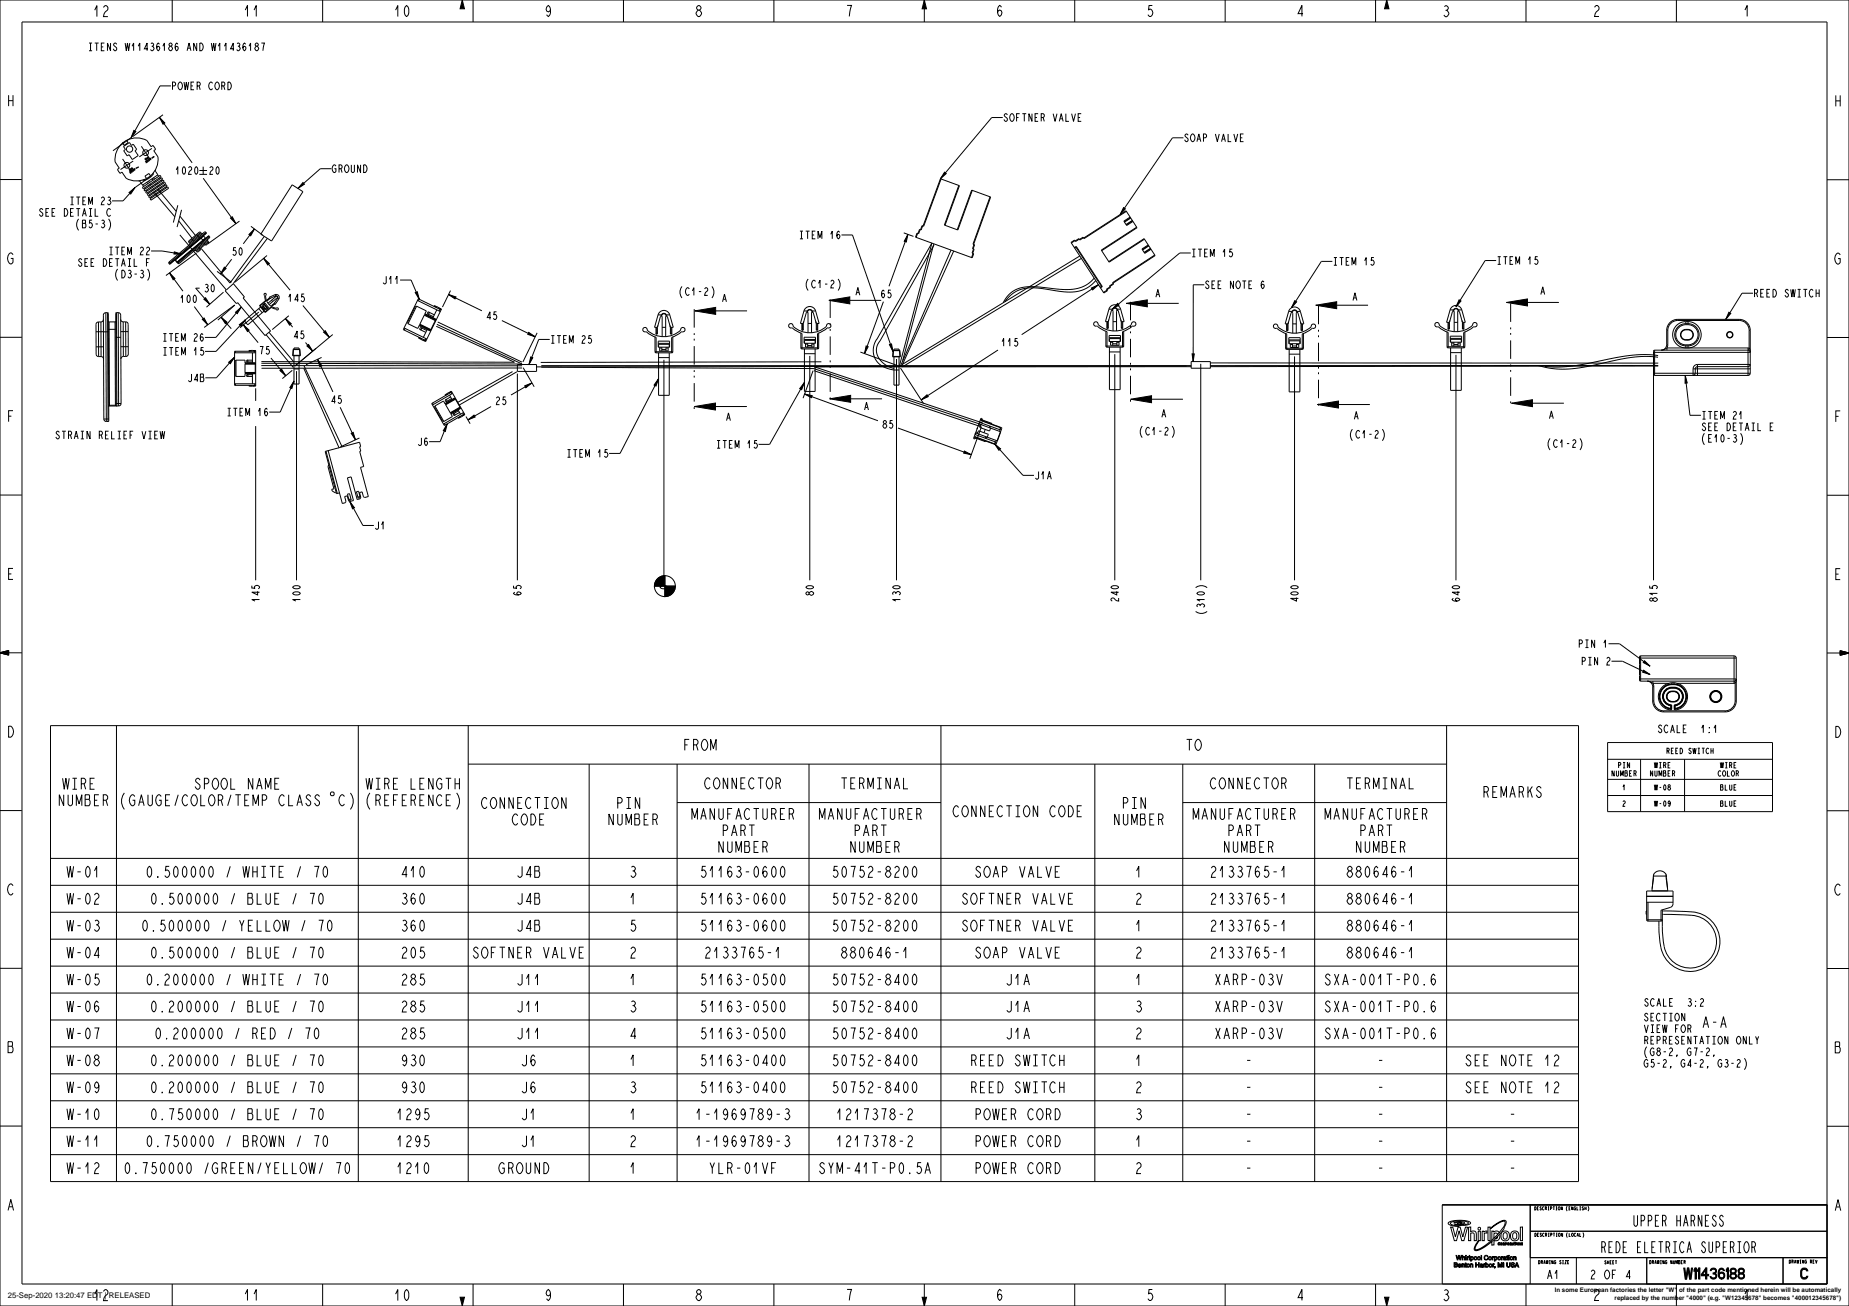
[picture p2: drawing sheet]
<svg xmlns="http://www.w3.org/2000/svg" width="841mm" height="594mm" viewBox="0 0 841 594" stroke-linecap="round" stroke-linejoin="round" font-family="sans-serif">
<g fill="none" stroke="#000" stroke-width=".45">
<path d="M210 0l1 4h-2zM631 0l1 4h-2zM0 0h841v594h-841zM78 0v10M119 20h1v3M147 0v10M215 0v10M284 0v10M352 0v10M420 0v10M420 0l1 4h-2zM489 0v10"/>
<path d="M557 0v10M626 0v10M694 0v10M762 0v10M78 39h-5l-13 24-9 6M61 59l1 1-2 3zM73 53l2 3-1 1zM73 53l14 21M74 52l-14 10M456 53h-5l-23 28M56 72l4 6M56 65a10 10 0 0 0-4 9l2 2-1 1 1 1 1 1v-1l2 3a10 10 0 0 0 10 0"/>
<path d="M56 65h.1M56 67l3-2 1 1h1l1 2-1 1 2 2-3 2-1-3-1 1-2-2 1-1zM58 64a10 10 0 0 1 9 0l2 3 1-1v1l1 1-1 1 2 2a10 10 0 0 1-4 9M58 64v1l-2 1v-1M58 64l-2 1M58 64h-1M59 77h1M59 77h.1M59 78h.1M59 79h.1M59 78v1M60 77h-1"/>
<path d="M60 77h.1M60 78l-1 1M60 78h.1M60 76l1 1M60 76v1M60 77l-1 1M60 77v1M60 78h1M60 77h1M61 73l-6 4M61 77h.1M61 78h.1"/>
<path d="M61 77v1M62 76h.1M63 76h-1M64 67l4 5M66 72h.1M66 72v1M66 73v1M66 74h.1M66 73h.1M66 72l1 1M66 73h1M66 72h1"/>
<path d="M67 72h.1M67 73h.1M67 72h-1M67 73l-1 1h1M67 73v1M67 72v1M67 74h.1M67 71v1M67 71h.1M67 71l1 1zM67 73h1M68 73h.1"/>
<path d="M68 72l-1 1M68 72h.1M68 72v1M68 72l1 1-1-1M68 80l-1 1M68 80v-1l-2 1 1 1M69 72l1-1zM69 80l-8 5-5 6h-5M69 67l-6 4M69 79h.1M69 79h1M70 79h.1"/>
<path d="M70 79l-4 3M71 77l1 3M72 80h.1M72 80l-7 4M91 78h3M91 79h3M92 76v3M95 76h1h1l-2 3h2M99 76l1 1-1 2-1-1zM151 77h-5l-11 9M430 78v1l-2 2zM538 63h-5l-24 35"/>
<path d="M0 82h10M59 88l2-3-2 3zM62 87h.1M63 82l2 3M65 85l8-5-8 6zM65 82h1M65 82h.1M65 86l9-5-8 6zM66 82h.1M66 82h-1M66 85v1M66 87l8-5 1 1-8 5z"/>
<path d="M66 87h1M67 83v1M67 88l8-5v1l-8 5zM67 88h.1M68 82v1M68 89l8-5v1l-8 5zM68 84v1M68 89h.1M68 90l8-5 1 1-8 5zM68 85l1 1M68 84h1M69 90h.1"/>
<path d="M69 86v1M69 81l1 1M69 85h.1M70 87v1M70 81h.1M70 86h.1M70 83h.1M70 88l10 11M70 88l1 1M71 87h.1M71 84h.1M71 82v1"/>
<path d="M71 88h.1M71 83l1 1M71 85h1M72 86l8 10M72 86h.1M72 84v1M73 81h.1M73 87h.1M73 85v1M73 82h1M74 86v1M74 83h.1"/>
<path d="M75 84h.1M75 85h1M81 93l-2 8M82 98l7 9M83 95l-2 8M92 81l15 21M105 99h1l1 3zM133 84l5 3-14 23-5-3zM138 83v1l-3 2zM428 81l8 3-6 18M428 81l-8 22M428 81l-8 22h-1v1"/>
<path d="M436 84l-6 18 6 3 6-18M450 90l-7 21v2M511 94l1 1-3 3zM512 96l-19 13v-1l-2 1M514 99l-3 2 1 2 3-2M514 99l-3 2M831 82h10M69 114h5l9 2M77 120h.1M77 119v1M77 119l1 1M79 115l4 1h-4z"/>
<path d="M79 118h1M80 118l1 2M80 118l1 1M81 120h1M81 119l1 1M81 100l6 8M82 107l21 25h-1l6 6 13 15 2-2-12-15v-1l-5-6M86 110v1M86 111h.1M87 109l1 1M88 114h1M89 114h.1"/>
<path d="M89 115l-14 10M89 107l2 2M90 112l1 2h-2M91 110l1 1M91 106l-5 4M91 106h1M91 108l1 1M92 106h.1M92 106l-6 5M93 107h.1M93 107l-13 11M93 107v1"/>
<path d="M93 108h1M93 108l-13 11M94 106h-1l-16 13M94 106l-17 14M94 106h.1M94 110l-5 4M94 110h1M95 109l-1 1M95 110l-1 2-1-2M95 110l-6 4M95 107l-14 12M95 107v1"/>
<path d="M95 108l-13 12M95 108l-14 12M105 118l-5 7M109 101l-15 10M113 107l3-3-2 3zM114 103l5 4M116 104l-5 7M120 118l3 2-1 1zM120 118l12 14M120 108l-15 21-13-16M121 116l-14 12M122 108l-16 21"/>
<path d="M383 107h5l18 53M411 106l4 2M413 107l-1 3h-1zM413 107l-9 23M417 106v2M419 104l-3 4 26 9 1-4M420 103l-2 3M425 111l-14 53M425 111l-26 46v3l1 4 3 2 4 2M433 114l-23 53M434 114l-24 53M435 104l7-18 9 4-8 21"/>
<path d="M443 115l-1 2M443 111l-1 4M489 109l-2 2M489 112h1M489 112v1M489 112l12 19M490 112l-1 1M490 112l11 18M491 109l-4 1 15 23 3-3M491 116l-80 50M492 117l-82 50M493 108l-4 2"/>
<path d="M493 108l19-12 5 8-16 10M504 119l16-10 5 7-19 13M515 100l-3 2M517 103l-16 11 3 5 17-10M522 111l-3 2 2 2 3-2M522 112l-2 2M523 112l-3 2M523 113l-3 2M523 113l-2 2M525 116l-19 13-1 1M542 115h-5l-31 26M606 119h-5l-14 21"/>
<path d="M681 118h-5l-14 22M77 124l3 3h-1zM77 124l6 8M88 139l6 9M91 131h-2l6 7M93 136v-1l2 3zM99 123l6 5M102 133l-8 7M102 122h1l-3 3zM106 129l-3 3M110 140l-12 13h-5M118 139l3-2-1-3 1-1a6 6 0 0 0 6 7l-1 1-3-1-3 2"/>
<path d="M118 139l2 3M118 139h.1M118 139l3 3M119 140l-8 6 2 2 7-6M120 139v1M120 140h.1M120 139l-1 1 1 1 2-1-1-2-2 1 2 2M120 139l-1 1M120 138l2 2M121 137l-3 2M122 136h-1M122 136v1"/>
<path d="M123 135l-2 1M123 136h-1M123 136h-2M123 136h.1M123 140l-2 2M124 137h.1M124 139h.1M125 138l1-2-4 3M125 138l-1 1M125 138h.1M125 134a1.4 1.4 0 0 1 2 0 1.4 1.4 0 0 1 0 2M125 134l-3 1 1 1"/>
<path d="M125 134l1 1M125 135h.1M125 135l-2 1M125 135l-3 3M126 135h.1M126 135h-1M126 135v1M126 135l1 1M127 136l-2 2M138 139l12 14M182 127h5l4 9-1 1M189 133h1l1 3z"/>
<path d="M189 139l-4 8h1M189 139l-3 8M189 139l5 2-1 2 5 2M190 137l10 5M197 139l2 1M197 139h.1M198 139h-1M198 139h.1M198 139l1 1M199 140v-1l1 2M199 140l2 1-7 14-3-1M204 134l3 1v1z"/>
<path d="M204 134l15 7M205 132l-4 8M377 137l10-2v3zM387 137h14M402 137l-9 24M496 131l4-1-3 2zM498 127a17 17 0 0 1-17 4 33 33 0 0 0-19 1l-3 2-3 4M498 128a17 17 0 0 1-18 4 26 26 0 0 0-18 0l-2 2-3 3M500 130l-35 22M501 131h.1M501 130v1M501 130l-1 1"/>
<path d="M504 132l-2 1M506 129l-3 3M508 138l1 1-3 2zM512 138l10-2v4zM522 138h14M548 130h-5v34M589 137h1l-3 3zM598 139l10-2v3zM608 139h14M664 136l1 1-3 3zM685 138l10-2v3zM695 138h14"/>
<path d="M797 133h-5l-7 12M0 153h10M44 151h5M45 146l-1 2v13l1 1M45 146v16M46 146v16M46 146h-1M47 145l-1 1M47 158h-3M48 142l-1 1v48M48 142v50M49 142v50"/>
<path d="M49 142h-1M49 146h1M50 146v39M52 146v39M52 146h-2M53 146h-1M53 150h-4M53 142v43v-1M53 142v42M54 142l1 1v41M54 142v43M54 142h-1"/>
<path d="M55 145l1 1M55 153h-2M56 146v16M57 146l1 2v13l-1 1M57 146v16M57 146h-1M58 151h-3M58 158h-3M92 145h1l1 3zM99 146l8-7-14 10M101 144l2 3zM101 144l4 6"/>
<path d="M107 160h.1M107 142l3-2-2 3zM109 148l3-3-2 3zM111 148l2 2v1zM111 148l6 8M112 145l-14 15h-5M113 160h.1M113 160h1M113 159v1M113 159h3v17h-3M114 159v1M115 159l1 1"/>
<path d="M116 160h.1M116 160h-9v15h9M118 140l1 2M118 142l-9 7M120 142h1M120 140l1 1M121 140l-1 1M121 152l12 15M122 151l12 14M130 145l2 2v1zM130 145l3 4M131 144l-7 6"/>
<path d="M133 159v3M133 159h1M134 159h-1M134 159l-1 3M134 159h.1M134 159h2M134 159v-1h2v1M136 159h.1M136 159v3M136 159l1 3M139 156l3 4M140 157l2 3z"/>
<path d="M147 151l1-1 2 3zM151 152l-17 14M184 149l10 5M184 149v1M186 147l4 2 1-1 5 2M187 143h.1M187 142v1M190 154h1M190 154h2M191 153l-1 1M191 148l5 2M191 153v1"/>
<path d="M191 147l5 3M191 149l1 1h-1M192 154h-1M193 155h1M193 143l5 3M193 143l5 2M194 154l-1 1h-1M194 150l-3-1v1l3 1M194 150l-1 3M195 142v1M196 150h.1M198 143l-3-1-1 1 3 1"/>
<path d="M198 146l-5-3-2 5 5 2M198 145h.1M198 145v1M198 145l-2 5M198 148l36 17-115-1M199 141l-2 3M199 148l38 18-118-1M199 146l38 19M200 140l1 1M200 141h.1M201 141l-11-5-7 14 11 5M228 146l15 7"/>
<path d="M240 151l3 2-3-1zM244 151l-6 14M250 154h-5l-4 12M298 160h.1M298 153v7M298 160h8M298 149v3M299 152h-1M299 149v3M299 152h.1M299 149v3h-1M299 148v1"/>
<path d="M299 143a2.8 2.8 0 0 1 3-2 2.8 2.8 0 0 1 3 2M299 143l-1 6h1M299 143h2M299 155h6v3h-6zM299 156h6M300 158v-1h4v1M300 158v2h4v-2M300 158h1M301 144v9M301 144l-2 5M301 143h.1M301 143h1h1"/>
<path d="M301 143v1M301 158v2M301 159h2M301 149h2M303 143v1M303 158v2M303 158h1M303 143h.1M303 143h2M305 143l1 6h-1M305 148v1M305 149l-2-5v9"/>
<path d="M305 149v3h1M305 152h.1M305 152h1M305 149v3M305 153v8M306 153l4-2a1.1 1.1 0 0 0 2 0 1.1 1.1 0 0 0-1-2 1.1 1.1 0 0 0-1 1 11 11 0 0 1-16-1 1.1 1.1 0 0 0-2 1 1.1 1.1 0 0 0 2 1l4 2v7M306 149v3M306 160h-8M306 153v7M316 141l10-1v3zM326 141h14M364 158l1 1"/>
<path d="M364 151v7M364 158h8M365 147v3M365 159v-7l-5-3a1.1 1.1 0 0 1-1 0 1.1 1.1 0 0 1 0-2 1.1 1.1 0 0 1 2 1 11 11 0 0 0 16-1 1.1 1.1 0 0 1 1 2 1.1 1.1 0 0 1-2 0l-4 3v7M365 159h7M365 150h.1M366 146l-1 1M366 141a2.8 2.8 0 0 1 2-2 2.8 2.8 0 0 1 3 2M366 141l-2 6h1M366 141h1M366 153h5v3h-5zM366 154h5"/>
<path d="M366 159v19h5v-19M366 155h5v1M366 156v2h4v-2M366 156h1M367 142l1 9M367 142l-2 5M367 141v1M367 141h1h1M367 156v2M367 157h2M367 142h.1M367 142l1-1 1 1"/>
<path d="M368 147h1M369 142h.1M369 156v2M369 156h1M369 141v1M369 141l1 1M369 141h2M369 142l2 5M369 142v9M371 141l2 6h-2M371 146v1M371 147v3h1"/>
<path d="M371 150h1M372 150h.1M372 147v3M372 158v1M372 151v7M394 157l1 1-2 3zM399 154l25-43-15 56M399 154l-2 5 1 3 1 2 4 3 6 1M405 157l1-1v4zM406 159v3M406 159h.1M406 159h3"/>
<path d="M407 159h2M409 159h.1M409 159v3M409 159l1 3M454 159l-35 23M503 157l1 1M503 151v6M503 157h8M503 146v3M504 158v-7l-5-3a1.1 1.1 0 0 1-2 0 1.1 1.1 0 0 1 1-1 1.1 1.1 0 0 1 1 1 11 11 0 0 0 17-2 1.1 1.1 0 0 1 1 2 1.1 1.1 0 0 1-2 0l-4 3v7M504 149h-1M504 146v3"/>
<path d="M504 149h.1M504 146v3h-1M504 145v1M504 141a2.8 2.8 0 0 1 3-2 2.8 2.8 0 0 1 3 2M504 141l-1 5h1M504 141h2M504 154h6M504 153h6v2h-6zM505 155v-1h4v1M505 158v19h4v-19M505 155v2h4v-2M505 156h1"/>
<path d="M506 141v10M506 141l-2 5M506 141h.1M506 141l1-1 1 1M506 155v2M506 156h2M506 146h2M508 141h.1M508 155v2M508 156h1M508 141h2M508 141l2 5"/>
<path d="M508 141v10M510 141l1 5h-1M510 145v1M510 146v3h1M510 149h.1M510 149h1M510 146v3M511 146v3M511 157v1h-7M511 151v6M585 158v1M585 158h8"/>
<path d="M585 152v6M585 147v3M585 159v-7l-4-3a1.1 1.1 0 0 1-2 0 1.1 1.1 0 0 1 1-1 1.1 1.1 0 0 1 1 1 11 11 0 0 0 16-2 1.1 1.1 0 0 1 1 2 1.1 1.1 0 0 1-1 0l-5 3v7M585 159h7M586 150h-1M586 150h.1M586 147v3M586 147l2-5v10M586 147v3h-1M586 146v1M586 142a2.8 2.8 0 0 1 3-2 2.8 2.8 0 0 1 2 2M586 142l-1 5h1"/>
<path d="M586 142h2M586 154h5v2h-5zM586 155h5M586 159v19h5v-19M586 156v-1h5v1M587 156v2h4v-2M587 157h1M588 142h.1M588 142l1-1 1 1M588 142h-1M588 157h2M588 156v2"/>
<path d="M588 147h2M590 142h.1M590 157h1M590 156v2M590 142h1M591 142l2 5h-1M592 146v1M592 147l-2-5v10M592 147v3M592 150h.1M593 158l-1 1M593 152v6"/>
<path d="M658 158h1M658 158h8M658 151v7M659 147v3M659 158v-7l-5-2a1.1 1.1 0 0 1-1 0 1.1 1.1 0 0 1 0-2 1.1 1.1 0 0 1 2 1 11 11 0 0 0 16-1 1.1 1.1 0 0 1 1 1 1.1 1.1 0 0 1-2 1l-4 2v7M659 158h7M659 149v1M659 149h.1M659 147v2M659 147l2-6v10M660 146l-1 1M660 141a2.8 2.8 0 0 1 2-2 2.8 2.8 0 0 1 3 2"/>
<path d="M660 141l-2 6h1M660 141h1M660 153h5v3h-5zM660 154h5M660 158v20h5v-20M660 156v-2h5v2M660 156v1h4v-1M660 156h1M661 141h.1M661 141l1-1 1 1M661 157h2M661 156v1"/>
<path d="M661 147h2M663 141h.1M663 156h1M663 156v1M663 141h1M663 141h2M663 141l2 6M663 141v10M665 141l1 6h-1M665 146v1M665 147v3h1M665 149h1"/>
<path d="M666 149v1M666 147v2M666 147v3M666 158h.1M666 151v7M753 159h42l1 1M753 159l-1 1v104M753 159v12M758 157v1l-2 1 2-1M758 157h1M758 150h1M758 150v7"/>
<path d="M758 158h37M758 158v1M759 157l-1 1M759 150v7M763 145l-3 2-2 3M763 146a4 4 0 0 0-4 4M763 146h28M763 145h28M763 145v1M767 146a6 6 0 0 0-6 6 6 6 0 0 0 6 6v-1M767 148a5 5 0 0 0-5 4 5 5 0 0 0 5 5M767 150a2.4 2.4 0 0 0-3 2 2.4 2.4 0 0 0 3 3"/>
<path d="M767 150a2.2 2.2 0 0 0-2 2 2.2 2.2 0 0 0 2 2M767 157h1M767 155h1M767 154h1M767 150h1M767 148h1M767 146h1M767 146v2M767 150h.1M767 154v1M768 146a6 6 0 0 1 6 6 6 6 0 0 1-6 6v-1M768 148a5 5 0 0 1 4 4 5 5 0 0 1-4 5"/>
<path d="M768 150a2.4 2.4 0 0 1 2 2 2.4 2.4 0 0 1-2 3M768 150a2.2 2.2 0 0 1 2 2 2.2 2.2 0 0 1-2 2M768 146v2M768 150h.1M768 154v1M786 142l1 1-2 2zM791 145a5 5 0 0 1 5 5M791 146a4 4 0 0 1 5 4M791 145v1M795 158h1M795 158v13M796 158v2"/>
<path d="M796 150h.1M796 158l-1 1M796 150v8M796 150v20M831 154h10M46 162l1 1M46 162h-1M56 162l-1 1M57 162h-1M104 165l3-3-2 3zM107 175h9M107 168h.1"/>
<path d="M107 167h.1M107 160h9M107 162l-9 10h-5M107 175h.1M107 164h4v6h5l-5-1M107 164v7M111 165h5l-5 1M111 170h5M111 165h5M112 170v1M112 164v1M113 175v1"/>
<path d="M113 175h.1M113 175h1M114 175v1M115 164h-3v1h3M115 170h-3v1h3M115 160v5M115 170v5M116 175h.1M116 170h-5v1h-4M116 165h-5M116 165v5M116 175l-1 1"/>
<path d="M116 177v5M119 166h118M123 163l7 8M127 169l1-1 2 3zM133 168l-5 4M133 162h.1M133 162h3M134 173l-1 4-1-1zM134 162v13h2v-13M134 168h2M134 173l-7 14h-5M135 169v95"/>
<path d="M136 162h.1M137 162h-1M138 168l16 36M138 166l18 37M144 163l2 3-1 1zM144 163l7 15M146 163l-7 3M203 179v1M203 179l2-1v1M203 179h1M203 179h.1M204 179l1-1 6 11-3 1h1"/>
<path d="M204 180l2 2M205 178l-9 6 6 10 9-6M206 179l-9 5M233 169l-25 14M235 169l-26 15M235 166h9v3h-9zM235 170v94M237 167h-118M238 167l5 9M239 175l3-1-3 2zM241 162l1 1-1 3zM242 174l-10 6"/>
<path d="M246 167l124 1 77 25M300 172l-2 4-1-1zM300 160v20h4v-20M300 163h4M300 172l-18 34h-5M302 164v100M366 174l-1 3h-1zM366 161h5M366 174l-16 28h-5M366 179l3 1v1zM366 179l33 12M368 162v102"/>
<path d="M370 169l-5 12M370 169l76 25-5 15M371 167l76 25M374 165h-128M391 160l17 6M406 162h.1M406 162h3M407 162v13h2v-13M408 163v101M409 162h.1M410 162h-1M410 167l10 17"/>
<path d="M505 160h4M507 161v103M540 167h-296M542 167h-172M542 166h-296M542 161h1v3zM546 165v99M550 165h204M551 167h-9v-3h9v4M586 161h5M589 162v102M660 160h5"/>
<path d="M662 161v103M752 170l1 1M752 162h.1M752 170h44M752 160h44M752 167h.1M753 171h42M754 162a78 78 0 0 0-30 4 45 45 0 0 1-24 0M754 162a72 72 0 0 0-29 3l-12 2h-10M754 166h-204M754 166l-203 1M767 171v3h-1z"/>
<path d="M767 171l2 18h5M770 168h26M772 166h-1l-1 2M772 166h24l-1 1h-23h-1v3l-1 1v-3M772 166v5M796 170l-1 1M47 191l1 1M49 192h-1M49 191h-2M50 185h-1M53 184h-4M54 185h-4"/>
<path d="M55 184l-1 1M55 184h-2M116 194v70M155 185l7 15M160 197h1l1 3zM163 199l-8 4M197 183v1M198 185l3 7h1M198 185l4 7M199 188h.1M200 189h-1M202 193h.1"/>
<path d="M203 182v1M203 193v3h-1zM203 193l-3 8h-5M205 181l-3 1 1 1 2-2M206 188h1v1M207 181l2 5M207 181l-5 3M207 181v1M207 181l-5 3v-2l-4 3M207 182l-4 2M207 182l-4 2 2 4 4-3M207 182h.1"/>
<path d="M208 186l1 2M209 190h.1M209 187l-3 1v1l3-1M209 185l-4 3M209 185v1M209 186l-4 2M209 186l-4 2 1 1-4 3M209 186h.1M210 190h-1M210 188h1M211 188l-9 5M211 188l-1 1"/>
<path d="M211 188v1M212 189l2 4M213 191l3-2v1zM223 185l-10 6M316 185l9-2v3zM325 185h15M377 181l10-1v3zM387 181h14M408 195l34 12M419 182l3-2zM443 199h.1M443 199v1"/>
<path d="M443 199h1M443 199l9 3M443 198l10 3M443 198h1M444 197h.1M444 197l-1 1M444 199l4 2M444 199h.1M444 196l1 1M444 195h.1M445 195h.1M445 197v-1l5 2-1 1"/>
<path d="M445 193l1 1M445 193l10 3-1 5-10-4M445 193h.1M445 192h.1M446 192l9 3M446 191l5 2M446 193v1l4 2 1-1M446 191l9 4M446 190l-3 9h1M446 190l1 1M446 190v1M447 191h-1"/>
<path d="M447 191l9 4-3 7-9-3M448 195v2M448 199h.1M449 199h-1M450 194h.1M451 194l-1 1M451 192v1M455 195v1M514 182l10-2v3zM524 182h14M599 184l10-2v4zM609 184h14"/>
<path d="M687 183l10-1v3zM697 183h14M148 205l5 19M149 205l7 24 1-1v-2h1l1 2M150 211l-1 1 3 10-1 1 2 1M154 204h.1M439 205l3 2-4-1zM448 200v1M452 202l3 2-1 1zM452 202l13 14h5M453 201l-1 1M453 200l-1 2"/>
<path d="M0 225h10M154 224l-1 1-5-20 16-4v2v2l1 7-1 1 4 13h-2l-1-2h-1v2l-2 1-2-10h-2l3 11h-2M158 225h1l1 2-1 1zM159 228l2 3h-1zM159 228l6 11h5M160 227h-1M162 224l1-1 1 3-1 1zM164 226h-1M831 225h10M298 267a5 5 0 0 0 4 4M298 267h9M299 264l1-1 2-1v5h-4z"/>
<path d="M302 267h5a5 5 0 0 1-5 4zM302 262a5 5 0 0 0-4 5M302 262a5 5 0 0 1 5 5M302 262v9M307 267a5 5 0 0 1-5 4M0 297h10M4 296v2l-4-1M4 296l-4 1M732 293h5l14 10M746 299h44M746 298v1v10v1M746 298h43"/>
<path d="M746 298v12M789 298l1 1M789 298v13M790 299v20M831 297h10M837 296l4 1-4 1zM733 301h5l13 6M746 302h.1M746 309h44M746 307h.1M748 305l3 2-4-1zM748 301l3 2-4-2z"/>
<path d="M752 319l1 3 4 2M752 319h.1M752 312h.1M752 312v7M752 311l-3-1 2 1 1 1M752 311h7M752 311v1M752 310v1M752 319a4 4 0 0 0 5 4M759 311a6 6 0 0 0-5 6 6 6 0 0 0 6 6M759 311h.1M759 311a6 6 0 0 0-4 6 6 6 0 0 0 5 5"/>
<path d="M760 311a6 6 0 0 0-5 6 6 6 0 0 0 5 5M760 311a5 5 0 0 0-5 6 5 5 0 0 0 5 5M760 313a4 4 0 0 0-4 4 4 4 0 0 0 4 4M760 313a4 4 0 0 0-3 4 4 4 0 0 0 3 4M760 314a2.5 2.5 0 0 0-2 3 2.5 2.5 0 0 0 2 2M760 315a2.3 2.3 0 0 0-2 2 2.3 2.3 0 0 0 2 2M760 311h-1M760 319h1M760 315h1M760 314h1M760 313h1M760 311h1"/>
<path d="M760 311h.1M760 313h.1M760 314v1M760 319h.1M761 311h2M761 311a6 6 0 0 1 6 6 6 6 0 0 1-5 5M761 311a5 5 0 0 1 6 6 5 5 0 0 1-5 5M761 313a4 4 0 0 1 5 4 4 4 0 0 1-4 4M761 313a4 4 0 0 1 4 4 4 4 0 0 1-3 4M761 314a2.5 2.5 0 0 1 3 3 2.5 2.5 0 0 1-3 2M761 315a2.3 2.3 0 0 1 3 2 2.3 2.3 0 0 1-3 2M761 315a2.2 2.2 0 0 1 3 2 2.2 2.2 0 0 1-3 2"/>
<path d="M761 311h.1M761 313h.1M761 314v1M761 319h.1M763 311a6 6 0 0 1 4 6 6 6 0 0 1-5 5M763 311a6 6 0 0 1 5 6 6 6 0 0 1-6 6M763 311h26M763 311h.1M765 317a4 4 0 0 1-3 4M765 317a4 4 0 0 0-6-4 4 4 0 0 0-1 7l2 1M789 310v1M789 319a4 4 0 0 1-4 4"/>
<path d="M789 311h.1M789 319h1M789 311v8M790 319a5 5 0 0 1-5 5M790 309l-1 1h-43M790 309l-1 2M23 330h695v207h-695zM53 330v207M163 330v207M213 330v207M428 330v207M658 330v207"/>
<path d="M731 338h75v31h-75zM757 324h28M757 323h28M757 323v1M760 322h.1M760 321v1M760 321h.1M760 322v1M761 322l1 1M761 321h1M761 321v1M762 321h.1"/>
<path d="M762 322h.1M762 321v1M762 321h-1M762 322v1M762 322h-1M785 323v1M213 348h445M268 348v189M308 348v189M368 348v189M498 348v189M538 348v189"/>
<path d="M598 348v189M731 345h75M731 354h75M746 345v24M766 345v24M0 369h10M29 361v5l-2-5v5M31 361v5h1h1v-5M35 366v-5l1 5 1-5v5M39 361l2 1v4h-1h-1zM39 364h1M43 364h1"/>
<path d="M45 361h-2v5h2M47 364h1l1-1-1-2h-1v5M48 364l1 2M57 361a6 6 0 0 0 0 7M61 362v-1a2.7 2.7 0 0 0-2 3 2.7 2.7 0 0 0 2 2v-2h-1M63 366l1-5 2 5M64 365h1M67 361v5h1h1v-5M73 362v-1a2.7 2.7 0 0 0-2 3 2.7 2.7 0 0 0 2 2v-2h-1M75 364h2M77 361h-2v5h2M81 361l-1 5"/>
<path d="M85 362v-1a2.7 2.7 0 0 0-2 3 2.7 2.7 0 0 0 2 2M88 362v-1a2.7 2.7 0 0 1 2 3 2.7 2.7 0 0 1-2 2l-1-2zM91 361v5h2M96 362v-1a2.7 2.7 0 0 1 2 3 2.7 2.7 0 0 1-2 2l-1-2zM99 364h2v-1v-2h-2v5M101 364v2M105 361l-1 5M107 361h3M108 361v5M111 364h2M113 361h-2v5h2M115 366v-5l1 5 2-5v5"/>
<path d="M119 364h2v-1v-2h-2v5M129 362v-1a2.7 2.7 0 0 0-2 3 2.7 2.7 0 0 0 2 2M131 361v5h2M135 366l1-5 2 5M136 365h1M141 362v-1l-2 1 2 3v1h-1l-1-1M145 362v-1l-2 1 2 3v1h-1l-1-1M151 360l1 1v1l-2-1zM157 362l-1-1a2.7 2.7 0 0 0-2 3 2.7 2.7 0 0 0 2 2h1M159 361a6 6 0 0 1 0 7M308 365h120M538 365h120"/>
<path d="M731 362h75M831 369h10M23 390h695M752 400h.1M752 399h.1M752 399l-1 5M752 398v1M752 398h6M752 398a3 3 0 0 1 6 0M752 398h.1M752 398l-1 7M758 398l1 7"/>
<path d="M758 398h.1M758 398v1M758 400h.1M758 399v5M758 399h.1M23 403h695M23 415h695M749 418v-13h12v6l-1 2-5 1v5M749 418l1 1M749 418h7l-1 1M749 414v2M749 408h12"/>
<path d="M750 410l-1 1M750 419h5M750 410h11M750 410v9M751 405h.1M753 405h.1M756 414h9a15 15 0 0 1 17 11 14 14 0 0 1-13 17 14 14 0 0 1-14-15v-8M756 414v8a23 23 0 0 0 5 15 12 12 0 0 0 19-5 12 12 0 0 0-13-16h-11M757 405h.1M759 405h.1M23 427h695M23 439h695"/>
<path d="M0 440h10M23 452h695M831 441h10M23 464h695M23 476h695M23 488h695M793 481a4 4 0 0 1 0 6M0 512h10M23 501h695M23 513h695M831 512h10M23 525h695"/>
<path d="M659 556l6-1h3l1 1-3 1h-4h4l2-1-4-1-4 1v1l3 1-3-1h-1zM660 558h1l1 5 1-5h1l1 5 2-5h1l-2 6h-1l-1-4-2 4h-1zM661 556h3h2l-2 1-1-1h2zM668 558h1v2h1h1l1 4h-1v-3h-1h-1v3h-1zM672 560h1v4h-1zM674 560h2v1h-1v3h-1zM677 558h1v6h-1zM678 559l4-3a1.7 1.7 0 0 1 2-1 1.7 1.7 0 0 1 1 1l-1 3a5 5 0 0 0-2 4l-1 1h-1v2h-1v-1l-5 3a1.7 1.7 0 0 1-3 0v-2l2-2-1 1a2.7 2.7 0 0 0-1 3l3-1 5-3v-4h2l1 1 2-3a1.6 1.6 0 0 0 0-3zM692 558v6zM696 548v36M722 549v2M831 548h-175v36"/>
<path d="M661 574l2 1v1h-2zM662 575h1h-1zM662 575l1 1h-1zM662 571l1 2v-2l1 2 1-2-1 2v-2l-1 2zM663 575h1l1 1h-2h1h1h-1h-1zM663 575h.1M665 575h1v1l-1-1v1zM665 571v1h1v1v-1l-1 1zM666 574l1 2zM667 572v1zM667 571h.1M667 572h1v1z"/>
<path d="M668 571l1 2zM669 575h1v1l-1-1v1zM669 572h1v1h-1v1zM671 574v1h2v-1v2v-1h-2v1zM673 575h1l1 1h-2l1-1zM674 571v2zM675 575h1l-1 1zM675 571h2l-2 1 1 1 1-1-1 1h-1zM676 574v1h1v1h-1zM679 572v1zM679 575h1l-1 1zM679 563v1"/>
<path d="M680 561h1l-2 2zM680 572h1v1h-1v1zM680 576v1zM680 563l1-1v1zM680 563l-1 2M681 574l1 2 1-2v2v-1l-1 1v-1l-1 1zM681 565h1v1h-1zM682 561h-1M682 561l-1 1M683 572h1l-1 1zM684 565v1zM684 574v2z"/>
<path d="M684 566h.1M684 572h1v1h-1l1-1zM684 561h1v3l-1-1zM685 565v1zM685 566h.1M685 574l1 2 1-2v2h-2zM685 571l1 2h-1zM686 572v1zM686 571h.1M687 565l1 1h-1zM687 566h.1M688 574l1 1h-1h1v1h-2h2l-2-1z"/>
<path d="M688 565l1 1h-1zM688 565v1zM688 561h2l-1 3-1-1zM688 572h2v1l-1-1-1 1zM689 565h1l-1 1zM690 574l1 2h-1h-1zM690 565v1zM690 575h.1M692 565v1v-1v1zM696 572h135M696 560h135M717 572v12"/>
<path d="M720 561v2M749 572v12M811 572v12M0 594h.1M78 584v10M147 584v10M209 590h2l-1 4zM215 584v10M284 584v10M352 584v10M419 590h2l-1 4zM420 584v10"/>
<path d="M489 584v10M557 584v10M626 584v10M630 590h2l-1 4zM694 584v10M762 584v10M831 584v-574h-821v574h821"/>
<circle cx="58" cy="75" r="1.3"/>
<circle cx="59" cy="68" r="1.4"/>
<circle cx="66" cy="69" r="1.3"/>
<circle cx="767" cy="152" r="5"/>
<circle cx="787" cy="152" r="1.5"/>
<circle cx="787" cy="152" r="1.3"/>
<circle cx="780" cy="317" r="2.7"/>
<circle cx="780" cy="317" r="2.5"/>
<circle cx="780" cy="317" r="2.3"/>
<circle cx="673" cy="559" r=".6"/>
<circle cx="668" cy="576" r=".8"/>
<circle cx="668" cy="576" r=".5"/>
<circle cx="670" cy="572" r=".5"/>
<circle cx="671" cy="572" r=".8"/>
<circle cx="671" cy="572" r=".5"/>
<circle cx="673" cy="572" r=".8"/>
<circle cx="673" cy="572" r=".5"/>
<circle cx="674" cy="576" r=".4"/>
<circle cx="676" cy="576" r=".5"/>
<circle cx="678" cy="572" r=".8"/>
<circle cx="678" cy="572" r=".5"/>
<circle cx="678" cy="576" r=".8"/>
<circle cx="678" cy="576" r=".5"/>
<circle cx="680" cy="572" r=".5"/>
<circle cx="682" cy="572" r=".8"/>
<circle cx="682" cy="572" r=".5"/>
<circle cx="683" cy="566" r=".3"/>
<circle cx="683" cy="566" r=".5"/>
<circle cx="684" cy="573" r=".4"/>
<circle cx="685" cy="562" r="2.2"/>
<circle cx="686" cy="566" r=".3"/>
<circle cx="686" cy="566" r=".5"/>
<circle cx="687" cy="572" r=".8"/>
<circle cx="688" cy="572" r=".5"/>
<circle cx="689" cy="562" r="2.2"/>
<circle cx="691" cy="566" r=".3"/>
<circle cx="691" cy="566" r=".5"/>
</g>
<g fill="#000">
<path d="M210 0l1 4h-2zM420 0l1 4h-2zM631 0l1 4h-2zM73 53l2 3-1 1zM61 59l1 1-2 3zM59 88l2-3-2 3zM138 83v1l-3 2zM430 78v1l-2 2zM511 94l1 1-3 3zM79 115l4 1h-4zM105 99h1l1 3zM113 107l3-3-2 3z"/>
<path d="M120 118l3 2-1 1zM413 107l-1 3h-1zM77 124l3 3h-1zM93 136v-1l2 3zM102 122h1l-3 3zM107 142l3-2-2 3zM189 133h1l1 3zM204 134l3 1v1zM316 141l10-1v3zM377 137l10-2v3zM496 131l4-1-3 2zM512 138l10-2v4z"/>
<path d="M589 137h1l-3 3zM598 139l10-2v3zM664 136l1 1-3 3zM685 138l10-2v3zM92 145h1l1 3zM101 144l2 3zM111 148l2 2v1zM109 148l3-3-2 3zM130 145l2 2v1zM140 157l2 3zM147 151l1-1 2 3zM240 151l3 2-3-1z"/>
<path d="M405 157l1-1v4zM508 138l1 1-3 2zM786 142l1 1-2 2zM104 165l3-3-2 3zM127 169l1-1 2 3zM134 173l-1 4-1-1zM144 163l2 3-1 1zM241 162l1 1-1 3zM239 175l3-1-3 2zM300 172l-2 4-1-1zM366 174l-1 3h-1zM366 179l3 1v1z"/>
<path d="M377 181l10-1v3zM394 157l1 1-2 3zM514 182l10-2v3zM542 161h1v3zM767 171v3h-1zM203 193v3h-1zM213 191l3-2v1zM316 185l9-2v3zM419 182l3-2zM599 184l10-2v4zM687 183l10-1v3zM160 197h1l1 3z"/>
<path d="M439 205l3 2-4-1zM452 202l3 2-1 1zM159 228l2 3h-1zM302 267h5a5 5 0 0 1-5 4zM299 264l1-1 2-1v5h-4zM0 297l4-1v2zM837 296l4 1-4 1zM748 301l3 2-4-2zM748 305l3 2-4-1zM209 590h2l-1 4zM419 590h2l-1 4zM630 590h2l-1 4z"/>
</g>
<path d="M378 136v46M514 137v46M600 139v46M687 138v45M316 141v45" fill="none" stroke="#000" stroke-width=".45" stroke-dasharray="8.4 2.5 .8 1.7 .8 2.5" stroke-linecap="butt"/>
<g font-size="6.5">
<text x="42" y="8">12</text>
<text x="111" y="8">11</text>
<text x="179" y="8">10</text>
<text x="247" y="8">9</text>
<text x="316" y="8">8</text>
<text x="384" y="7">7</text>
<text x="453" y="7">6</text>
<text x="521" y="8">5</text>
<text x="589" y="7">4</text>
<text x="656" y="8">3</text>
<text x="724" y="8">2</text>
<text x="793" y="7">1</text>
<text x="3" y="48">H</text>
<text x="834" y="48">H</text>
<text x="3" y="120">G</text>
<text x="834" y="120">G</text>
<text x="3" y="192">F</text>
<text x="834" y="192">F</text>
<text x="3" y="264">E</text>
<text x="834" y="264">E</text>
<text x="3" y="335">D</text>
<text x="834" y="335">D</text>
<text x="311" y="341">FROM</text>
<text x="539" y="341">TO</text>
<text x="28" y="359">WIRE</text>
<text x="88" y="359">SPOOL NAME</text>
<text x="167" y="359">WIRE LENGTH</text>
<text x="320" y="359">CONNECTOR</text>
<text x="382" y="359">TERMINAL</text>
<text x="550" y="359">CONNECTOR</text>
<text x="612" y="359">TERMINAL</text>
<text x="674" y="363">REMARKS</text>
<text x="167" y="366">(REFERENCE)</text>
<text x="219" y="368">CONNECTION</text>
<text x="280" y="368">PIN</text>
<text x="434" y="371">CONNECTION CODE</text>
<text x="510" y="368">PIN</text>
<text x="233" y="375">CODE</text>
<text x="276" y="375">NUMBER</text>
<text x="315" y="373">MANUFACTURER</text>
<text x="373" y="373">MANUFACTURER</text>
<text x="506" y="375">NUMBER</text>
<text x="543" y="373">MANUFACTURER</text>
<text x="603" y="373">MANUFACTURER</text>
<text x="328" y="380">PART</text>
<text x="388" y="380">PART</text>
<text x="558" y="380">PART</text>
<text x="618" y="380">PART</text>
<text x="326" y="388">NUMBER</text>
<text x="386" y="388">NUMBER</text>
<text x="556" y="388">NUMBER</text>
<text x="616" y="388">NUMBER</text>
<text x="30" y="399">W-01</text>
<text x="66" y="399">0.500000 / WHITE / 70</text>
<text x="182" y="399">410</text>
<text x="235" y="399">J4B</text>
<text x="286" y="399">3</text>
<text x="318" y="399">51163-0600</text>
<text x="378" y="399">50752-8200</text>
<text x="443" y="399">SOAP VALVE</text>
<text x="516" y="399">1</text>
<text x="550" y="399">2133765-1</text>
<text x="612" y="399">880646-1</text>
<text x="3" y="407">C</text>
<text x="834" y="407">C</text>
<text x="30" y="411">W-02</text>
<text x="68" y="411">0.500000 / BLUE / 70</text>
<text x="182" y="411">360</text>
<text x="235" y="411">J4B</text>
<text x="286" y="411">1</text>
<text x="318" y="411">51163-0600</text>
<text x="378" y="411">50752-8200</text>
<text x="437" y="411">SOFTNER VALVE</text>
<text x="516" y="411">2</text>
<text x="550" y="411">2133765-1</text>
<text x="612" y="411">880646-1</text>
<text x="30" y="424">W-03</text>
<text x="64" y="424">0.500000 / YELLOW / 70</text>
<text x="182" y="424">360</text>
<text x="235" y="424">J4B</text>
<text x="286" y="424">5</text>
<text x="318" y="424">51163-0600</text>
<text x="378" y="424">50752-8200</text>
<text x="438" y="424">SOFTNER VALVE</text>
<text x="516" y="424">1</text>
<text x="550" y="424">2133765-1</text>
<text x="612" y="424">880646-1</text>
<text x="30" y="436">W-04</text>
<text x="69" y="436">0.500000 / BLUE / 70</text>
<text x="182" y="436">205</text>
<text x="215" y="436">SOFTNER VALVE</text>
<text x="286" y="436">2</text>
<text x="320" y="436">2133765-1</text>
<text x="382" y="436">880646-1</text>
<text x="443" y="436">SOAP VALVE</text>
<text x="516" y="436">2</text>
<text x="550" y="436">2133765-1</text>
<text x="612" y="436">880646-1</text>
<text x="30" y="448">W-05</text>
<text x="66" y="448">0.200000 / WHITE / 70</text>
<text x="182" y="448">285</text>
<text x="235" y="448">J11</text>
<text x="286" y="448">1</text>
<text x="318" y="448">51163-0500</text>
<text x="378" y="448">50752-8400</text>
<text x="457" y="448">J1A</text>
<text x="516" y="448">1</text>
<text x="552" y="448">XARP-03V</text>
<text x="603" y="448">SXA-001T-P0.6</text>
<text x="30" y="460">W-06</text>
<text x="68" y="460">0.200000 / BLUE / 70</text>
<text x="182" y="460">285</text>
<text x="235" y="460">J11</text>
<text x="286" y="460">3</text>
<text x="318" y="460">51163-0500</text>
<text x="378" y="460">50752-8400</text>
<text x="457" y="460">J1A</text>
<text x="516" y="460">3</text>
<text x="552" y="460">XARP-03V</text>
<text x="603" y="460">SXA-001T-P0.6</text>
<text x="774" y="467">A-A</text>
<text x="30" y="473">W-07</text>
<text x="71" y="473">0.200000 / RED / 70</text>
<text x="182" y="473">285</text>
<text x="235" y="473">J11</text>
<text x="286" y="473">4</text>
<text x="318" y="473">51163-0500</text>
<text x="378" y="473">50752-8400</text>
<text x="457" y="473">J1A</text>
<text x="516" y="473">2</text>
<text x="552" y="473">XARP-03V</text>
<text x="603" y="473">SXA-001T-P0.6</text>
<text x="3" y="479">B</text>
<text x="834" y="479">B</text>
<text x="30" y="485">W-08</text>
<text x="69" y="485">0.200000 / BLUE / 70</text>
<text x="182" y="485">930</text>
<text x="237" y="485">J6</text>
<text x="286" y="485">1</text>
<text x="318" y="485">51163-0400</text>
<text x="378" y="485">50752-8400</text>
<text x="442" y="485">REED SWITCH</text>
<text x="516" y="485">1</text>
<text x="566" y="485">-</text>
<text x="626" y="485">-</text>
<text x="667" y="485">SEE NOTE 12</text>
<text x="30" y="497">W-09</text>
<text x="69" y="497">0.200000 / BLUE / 70</text>
<text x="182" y="497">930</text>
<text x="237" y="497">J6</text>
<text x="286" y="497">3</text>
<text x="318" y="497">51163-0400</text>
<text x="378" y="497">50752-8400</text>
<text x="442" y="497">REED SWITCH</text>
<text x="516" y="497">2</text>
<text x="566" y="497">-</text>
<text x="626" y="497">-</text>
<text x="667" y="497">SEE NOTE 12</text>
<text x="30" y="509">W-10</text>
<text x="69" y="509">0.750000 / BLUE / 70</text>
<text x="180" y="509">1295</text>
<text x="237" y="509">J1</text>
<text x="286" y="509">1</text>
<text x="317" y="509">1-1969789-3</text>
<text x="380" y="509">1217378-2</text>
<text x="443" y="509">POWER CORD</text>
<text x="516" y="509">3</text>
<text x="566" y="509">-</text>
<text x="626" y="509">-</text>
<text x="686" y="509">-</text>
<text x="30" y="522">W-11</text>
<text x="67" y="522">0.750000 / BROWN / 70</text>
<text x="180" y="522">1295</text>
<text x="237" y="522">J1</text>
<text x="286" y="522">2</text>
<text x="317" y="522">1-1969789-3</text>
<text x="380" y="522">1217378-2</text>
<text x="443" y="522">POWER CORD</text>
<text x="516" y="522">1</text>
<text x="566" y="522">-</text>
<text x="626" y="522">-</text>
<text x="686" y="522">-</text>
<text x="30" y="534">W-12</text>
<text x="57" y="534">0.750000 /GREEN/YELLOW/ 70</text>
<text x="180" y="534">1210</text>
<text x="226" y="534">GROUND</text>
<text x="286" y="534">1</text>
<text x="322" y="534">YLR-01VF</text>
<text x="373" y="534">SYM-41T-P0.5A</text>
<text x="443" y="534">POWER CORD</text>
<text x="516" y="534">2</text>
<text x="566" y="534">-</text>
<text x="626" y="534">-</text>
<text x="686" y="534">-</text>
<text x="3" y="551">A</text>
<text x="834" y="551">A</text>
<text x="743" y="558">UPPER HARNESS</text>
<text x="729" y="570">REDE ELETRICA SUPERIOR</text>
<text x="762" y="582">W11436188</text>
<text x="819" y="582">C</text>
<text x="42" y="592">12</text>
<text x="111" y="592">11</text>
<text x="179" y="592">10</text>
<text x="247" y="592">9</text>
<text x="316" y="592">8</text>
<text x="384" y="591">7</text>
<text x="453" y="591">6</text>
<text x="521" y="592">5</text>
<text x="589" y="591">4</text>
<text x="656" y="592">3</text>
<text x="724" y="592">2</text>
<text x="793" y="591">1</text>
</g>
<g font-size="5.2">
<text x="703" y="582">A1</text>
<text x="723" y="582">2 OF 4</text>
</g>
<g font-size="4.6">
<text x="40" y="23">ITENS W11436186 AND W11436187</text>
<text x="78" y="41">POWER CORD</text>
<text x="456" y="55">SOFTNER VALVE</text>
<text x="538" y="64">SOAP VALVE</text>
<text x="79" y="79">1020</text>
<text x="151" y="78">GROUND</text>
<text x="31" y="93">ITEM 23</text>
<text x="17" y="98">SEE DETAIL C</text>
<text x="34" y="104">(B5-3)</text>
<text x="363" y="109">ITEM 16</text>
<text x="49" y="116">ITEM 22</text>
<text x="105" y="116">50</text>
<text x="542" y="117">ITEM 15</text>
<text x="35" y="121">SEE DETAIL F</text>
<text x="606" y="121">ITEM 15</text>
<text x="681" y="120">ITEM 15</text>
<text x="52" y="126">(D3-3)</text>
<text x="174" y="129">J11</text>
<text x="366" y="131">(C1-2)</text>
<text x="548" y="131">SEE NOTE 6</text>
<text x="82" y="138">100</text>
<text x="93" y="133">30</text>
<text x="131" y="137">145</text>
<text x="309" y="134">(C1-2)</text>
<text x="328" y="137">A</text>
<text x="389" y="134">A</text>
<text x="400" y="135">65</text>
<text x="525" y="135">A</text>
<text x="615" y="137">A</text>
<text x="700" y="134">A</text>
<text x="797" y="135">REED SWITCH</text>
<text x="221" y="145">45</text>
<text x="74" y="155">ITEM 26</text>
<text x="133" y="154">45</text>
<text x="74" y="162">ITEM 15</text>
<text x="118" y="161">75</text>
<text x="250" y="156">ITEM 25</text>
<text x="455" y="157">115</text>
<text x="85" y="174">J4B</text>
<text x="150" y="183">45</text>
<text x="225" y="184">25</text>
<text x="103" y="189">ITEM 16</text>
<text x="330" y="191">A</text>
<text x="393" y="186">A</text>
<text x="528" y="190">A</text>
<text x="615" y="191">A</text>
<text x="704" y="190">A</text>
<text x="774" y="191">ITEM 21</text>
<text x="401" y="195">85</text>
<text x="518" y="198">(C1-2)</text>
<text x="774" y="196">SEE DETAIL E</text>
<text x="25" y="200">STRAIN RELIEF VIEW</text>
<text x="190" y="203">J6</text>
<text x="325" y="204">ITEM 15</text>
<text x="614" y="199">(C1-2)</text>
<text x="703" y="203">(C1-2)</text>
<text x="774" y="201">(E10-3)</text>
<text x="257" y="208">ITEM 15</text>
<text x="470" y="218">J1A</text>
<text x="170" y="241">J1</text>
<text x="304" y="268" transform="rotate(-90 304 268)">0</text>
<text x="118" y="274" transform="rotate(-90 118 274)">145</text>
<text x="137" y="274" transform="rotate(-90 137 274)">100</text>
<text x="237" y="271" transform="rotate(-90 237 271)">65</text>
<text x="370" y="271" transform="rotate(-90 370 271)">80</text>
<text x="410" y="274" transform="rotate(-90 410 274)">130</text>
<text x="509" y="274" transform="rotate(-90 509 274)">240</text>
<text x="591" y="274" transform="rotate(-90 591 274)">400</text>
<text x="664" y="274" transform="rotate(-90 664 274)">640</text>
<text x="754" y="274" transform="rotate(-90 754 274)">815</text>
<text x="548" y="280" transform="rotate(-90 548 280)">(310)</text>
<text x="718" y="295">PIN 1</text>
<text x="719" y="302">PIN 2</text>
<text x="754" y="333">SCALE</text>
<text x="773" y="333">1:1</text>
<text x="748" y="458">SCALE</text>
<text x="767" y="458">3:2</text>
<text x="747" y="464">SECTION</text>
<text x="747" y="470">VIEW FOR</text>
<text x="747" y="475">REPRESENTATION ONLY</text>
<text x="747" y="480">(G8-2, G7-2,</text>
<text x="747" y="485">G5-2, G4-2, G3-2)</text>
</g>
<text font-size="3.5" x="4" y="590">25-Sep-2020 13:20:47 EDT | RELEASED</text>
<g font-size="3.3">
<text x="758" y="343">REED SWITCH</text>
<text x="733" y="353">NUMBER</text>
<text x="736" y="349">PIN</text>
<text x="750" y="353">NUMBER</text>
<text x="752" y="349">WIRE</text>
<text x="781" y="353">COLOR</text>
<text x="782" y="349">WIRE</text>
<text x="738" y="359">1</text>
<text x="752" y="359">W-08</text>
<text x="782" y="359">BLUE</text>
<text x="738" y="367">2</text>
<text x="752" y="367">W-09</text>
<text x="782" y="367">BLUE</text>
</g>
<g font-size="2.8">
<text x="707" y="588">In some European factories the letter &quot;W&quot; of the part code mentioned herein will be automatically</text>
<text x="734" y="591">replaced by the number &quot;4000&quot; (e.g. &quot;W12345678&quot; becomes &quot;400012345678&quot;)</text>
</g>
<g font-size="2">
<text x="698" y="550">DESCRIPTION (ENGLISH)</text>
<text x="698" y="562">DESCRIPTION (LOCAL)</text>
<text x="700" y="575">DRAWING SIZE</text>
<text x="730" y="575">SHEET</text>
<text x="750" y="575">DRAWING NUMBER</text>
<text x="814" y="575">DRAWING REV</text>
</g>
</svg>
